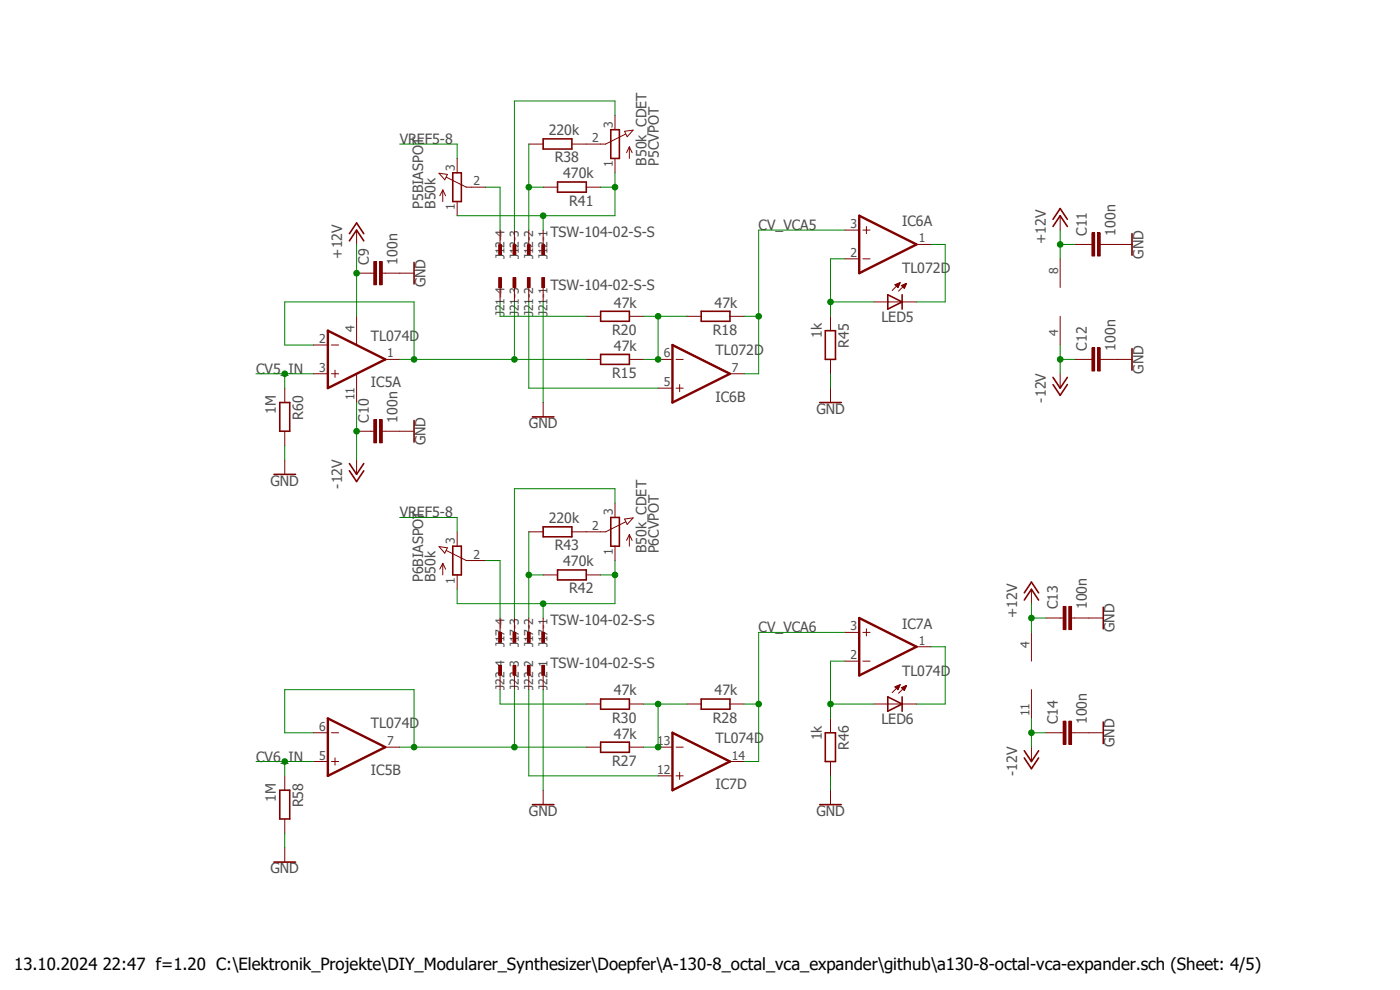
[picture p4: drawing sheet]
<svg xmlns="http://www.w3.org/2000/svg" width="297mm" height="210mm" viewBox="0 0 297 210" stroke-linecap="round" stroke-linejoin="round" font-family="sans-serif">
<path d="M53.6 18.7l189.8 167.4M243.4 18.7l-189.8 167.4" fill="none" stroke="#fff" stroke-width=".21"/>
<path d="M69.6 70.1l12.1 6.1-12.1 6.1zM69.6 152.4l12.1 6.1-12.1 6.1z" fill="none" stroke="#800000" stroke-width=".51"/>
<g fill="none" stroke="#800000" stroke-width=".21">
<path d="M93.1 36.7l1.8 .3-.5 1.1zM94.7 37.6l4.2 2.1h4.1M97 33.6v3.1M130.5 24.5v3M130.5 33.6v3.1M132.5 27.9l1.8-.3-1.2 1.4zM132.7 28.4l-4.2 2.2h-4.1M133.5 31.2v2.4M133.5 31.2l.6 1.2M133.5 31.2l-.6 1.2M78.7 58h.6M81.1 58h.6"/>
<path d="M93.9 40.3v2.5M93.9 40.3l-.6 1.2M93.9 40.3l.6 1.2M97 42.8v3M66.5 79.3h3.1M66.5 73.2h3.1M70.3 79.3h1.5M70.3 73.2h1.5M71.1 78.5v1.6M75.6 67.1v6.1M75.6 79.3v6.1M81.7 76.2h3.1"/>
<path d="M124.4 76.2h3M124.4 67.1h3M133.5 76.2h3.1M133.5 67.1h3.1M145.7 67.1h3.1M154.9 67.1h3M66.5 155.4h3.1M70.3 155.4h1.5M81.7 158.5h3.1M66.5 161.5h3.1M70.3 161.5h1.5M71.1 160.8v1.5"/>
</g>
<path d="M96.1 36.7h1.8v6.1h-1.8zM129.6 27.5h1.8v6.1h-1.8zM127.4 75.2h6.1v2.1h-6.1zM127.4 66h6.1v2.2h-6.1zM148.8 66h6.1v2.2h-6.1z" fill="none" stroke="#800000" stroke-width=".34"/>
<path d="M80.5 55.5h.6v4.9h-.6z" fill-rule="evenodd" fill="#800000"/>
<path d="M80.5 55.5h.6v4.9h-.6z" fill="none" stroke="#800000" stroke-width=".21"/>
<path d="M79.3 55.5h.6v4.9h-.6z" fill-rule="evenodd" fill="#800000"/>
<path d="M75.6 58h3.1M79.3 55.5h.6v4.9h-.6zM81.7 58h3.1M78.7 91.5h.6M81.1 91.5h.6" fill="none" stroke="#800000" stroke-width=".21"/>
<path d="M80.5 89h.6v4.9h-.6z" fill-rule="evenodd" fill="#800000"/>
<path d="M80.5 89h.6v4.9h-.6z" fill="none" stroke="#800000" stroke-width=".21"/>
<path d="M79.3 89h.6v4.9h-.6z" fill-rule="evenodd" fill="#800000"/>
<g fill="none" stroke="#800000" stroke-width=".21">
<path d="M75.6 48.8v3.1M84.8 58h3M231 51.9h.6M233.5 51.9h.6M75.6 91.5h3.1M75.6 97.6v3M79.3 89h.6v4.9h-.6zM81.7 91.5h6.1M93.1 116l1.8 .2-.5 1.1zM93.9 119.5v2.5M93.9 119.5l-.6 1.2M93.9 119.5l.6 1.2"/>
<path d="M94.7 116.8l4.2 2.1h4.1M97 112.8v3.1M130.5 106.7v3.1M130.5 115.9v3M132.5 110.1l1.8-.2-1.2 1.4zM132.7 110.7l-4.2 2.1h-4.1M133.5 113.4v2.5M133.5 113.4l.6 1.2M133.5 113.4l-.6 1.2M97 122v3M124.4 158.5h3M124.4 149.4h3"/>
<path d="M133.5 158.5h3.1M133.5 149.4h3.1M145.7 149.4h3.1M154.9 149.4h3M115.2 167.6v3.1"/>
</g>
<path d="M74.1 51.1l1.5-2.3 1.6 2.3M74.1 49.6l1.5-2.3 1.6 2.3M87.8 55.7v4.5M74.1 98.3l1.5 2.3 1.6-2.3M74.1 99.9l1.5 2.3 1.6-2.3M87.8 89.2v4.6M96.1 115.9h1.8v6.1h-1.8zM129.6 109.8h1.8v6.1h-1.8zM127.4 157.4h6.1v2.2h-6.1zM127.4 148.3h6.1v2.2h-6.1zM148.8 148.3h6.1v2.2h-6.1zM112.9 170.7h4.6" fill="none" stroke="#800000" stroke-width=".34"/>
<path d="M232.8 49.4h.6v4.9h-.6z" fill-rule="evenodd" fill="#800000"/>
<path d="M232.8 49.4h.6v4.9h-.6z" fill="none" stroke="#800000" stroke-width=".21"/>
<path d="M231.6 49.4h.6v4.9h-.6z" fill-rule="evenodd" fill="#800000"/>
<path d="M228 51.9h3M231.6 49.4h.6v4.9h-.6zM234.1 51.9h3M231 76.2h.6M233.5 76.2h.6" fill="none" stroke="#800000" stroke-width=".21"/>
<path d="M232.8 73.8h.6v4.9h-.6z" fill-rule="evenodd" fill="#800000"/>
<path d="M232.8 73.8h.6v4.9h-.6z" fill="none" stroke="#800000" stroke-width=".21"/>
<path d="M231.6 73.8h.6v4.9h-.6z" fill-rule="evenodd" fill="#800000"/>
<g fill="none" stroke="#800000" stroke-width=".21">
<path d="M191 59.9l-1.7 1.7M191 59.9l-1.1 .5 .6 .6M191 59.9l-.5 1.1M224.9 45.8v3M237.1 51.9h3.1M176.2 67.1v3M176.2 76.2v3.1M185.3 64.1h9.1M189.9 60.4h.9M190 60.5h.7M190.1 60.7h.6M190.2 60.3h.6"/>
<path d="M190.2 60.7h.4M190.4 60.9h.1M190.4 60.2h.4M190.5 61h.1M190.7 60.1h.2M191.3 60.5h.9M191.3 60.7h.8M191.5 60.7h.5M191.6 60.9h.4M191.6 60.4h.6M191.7 61h.2M191.8 61.1h.1"/>
<path d="M191.9 60.3h.3M192.2 60.2h.1M192.3 60.1l-1.7 1.7M192.3 60.1l-1 .5 .6 .6M192.3 60.1l-.4 1.1M224.9 79.3v3M228 76.2h3M231.6 73.8h.6v4.9h-.6zM234.1 76.2h6.1M176.2 82.3v3.1M224.9 131.1h.6M227.4 131.1h.6"/>
<path d="M176.2 152.4v3M185.3 149.4h9.1M189.9 145.7h.9M190 145.8h.7M190.1 146h.6M190.2 145.6h.6M190.2 146h.4M190.4 146.2h.1M190.5 146.3h.1M190.5 145.5h.3M190.7 145.4h.2M191 145.2l-1.7 1.7"/>
<path d="M191 145.2l-1.1 .5 .6 .6M191 145.2l-.5 1.1M191.3 145.9l1-.5-.4 1.1zM191.3 146h.8M191.3 145.8h.9M191.5 146h.5M191.6 146.2h.4M191.6 145.7h.6M191.7 146.3h.2M191.8 146.4h.1M191.9 145.6h.3M192.2 145.5h.1"/>
<path d="M192.3 145.4l-1.7 1.7M176.2 161.5v3.1M176.2 167.6v3.1"/>
</g>
<g fill="none" stroke="#800000" stroke-width=".34">
<path d="M223.4 48l1.5-2.2 1.5 2.2M223.4 46.5l1.5-2.3 1.5 2.3M240.2 49.6v4.5M175.1 70.1h2.1v6.1h-2.1zM188.3 62.5l3.1 1.6-3.1 1.5zM191.4 62.5v3.1M240.2 74v4.5M173.9 85.4h4.6M223.4 80.1l1.5 2.2 1.5-2.2M223.4 81.6l1.5 2.3 1.5-2.3M175.1 155.4h2.1v6.1h-2.1zM188.3 147.8l3.1 1.6-3.1 1.5z"/>
<path d="M191.4 147.8v3.1M173.9 170.7h4.6"/>
</g>
<path d="M226.7 128.7h.6v4.9h-.6z" fill-rule="evenodd" fill="#800000"/>
<path d="M226.7 128.7h.6v4.9h-.6z" fill="none" stroke="#800000" stroke-width=".21"/>
<path d="M225.6 128.7h.5v4.9h-.5z" fill-rule="evenodd" fill="#800000"/>
<path d="M221.9 131.1h3M225.6 128.7h.5v4.9h-.5zM228 131.1h3M224.9 155.4h.6M227.4 155.4h.6" fill="none" stroke="#800000" stroke-width=".21"/>
<path d="M226.7 153h.6v4.9h-.6z" fill-rule="evenodd" fill="#800000"/>
<path d="M226.7 153h.6v4.9h-.6z" fill="none" stroke="#800000" stroke-width=".21"/>
<path d="M225.6 153h.5v4.9h-.5z" fill-rule="evenodd" fill="#800000"/>
<g fill="none" stroke="#800000" stroke-width=".21">
<path d="M112.2 30.6h3M115.2 39.7h3.1M121.3 30.6h3.1M124.4 39.7h3M179.2 48.8h3.1M179.2 54.9h3.1M183 48.8h1.6M183 54.9h1.6M183.8 48v1.6M194.4 51.9h3.1M224.9 54.9v6.1M139.6 76.2h3.1"/>
<path d="M143.4 76.2h1.5M154.9 79.3h3M224.9 67.1v6.1M60.4 82.3v3.1M60.4 91.5v3M60.4 97.6v3M115.2 85.4v3M139.6 82.3h3.1M143.4 82.3h1.5M144.2 81.6v1.5M112.2 112.8h3M121.3 112.8h3.1"/>
<path d="M115.2 122h3.1M124.4 122h3M179.2 134.2h3.1M183 134.2h1.6M183.8 133.4v1.5M194.4 137.2h3.1M218.8 125v3.1M218.8 134.2v6.1M231 131.1h3.1M139.6 158.5h3.1M143.4 158.5h1.5M179.2 140.3h3.1"/>
<path d="M183 140.3h1.6M218.8 146.3v6.1M218.8 158.5v3M221.9 155.4h3M225.6 153h.5v4.9h-.5zM228 155.4h6.1M60.4 164.6v3M60.4 173.7v3.1M60.4 179.8v3.1M139.6 164.6h3.1M143.4 164.6h1.5M144.2 163.8v1.6"/>
<path d="M154.9 161.5h3"/>
</g>
<g fill="none" stroke="#800000" stroke-width=".34">
<path d="M115.2 29.5h6.1v2.1h-6.1zM118.3 38.6h6.1v2.2h-6.1zM59.4 85.4h2.1v6.1h-2.1zM112.9 88.4h4.6M58.1 100.6h4.6M115.2 111.8h6.1v2.1h-6.1zM118.3 120.9h6.1v2.1h-6.1zM217.3 127.3l1.5-2.3 1.5 2.3M217.3 125.8l1.5-2.3 1.5 2.3M234.1 128.8v4.6M217.3 159.3l1.5 2.2 1.5-2.2M234.1 153.2v4.5"/>
<path d="M59.4 167.6h2.1v6.1h-2.1zM217.3 160.8l1.5 2.3 1.5-2.3M58.1 182.9h4.6"/>
</g>
<path d="M182.3 45.8l12.1 6.1-12.1 6.1zM142.7 73.2l12.2 6.1-12.2 6.1zM182.3 131.1l12.1 6.1-12.1 6.1zM142.7 155.4l12.2 6.1-12.2 6.1z" fill="none" stroke="#800000" stroke-width=".51"/>
<path d="M114.9 51.9h.6v2.1h-.6z" fill-rule="evenodd" fill="#800000"/>
<path d="M114.9 51.9h.6v2.1h-.6zM115.2 48.8v3.1" fill="none" stroke="#800000" stroke-width=".21"/>
<path d="M111.9 51.9h.6v2.1h-.6z" fill-rule="evenodd" fill="#800000"/>
<path d="M111.9 51.9h.6v2.1h-.6zM112.2 48.8v3.1" fill="none" stroke="#800000" stroke-width=".21"/>
<path d="M108.8 51.9h.6v2.1h-.6z" fill-rule="evenodd" fill="#800000"/>
<path d="M108.8 51.9h.6v2.1h-.6zM109.1 48.8v3.1" fill="none" stroke="#800000" stroke-width=".21"/>
<path d="M105.8 51.9h.6v2.1h-.6z" fill-rule="evenodd" fill="#800000"/>
<path d="M105.8 51.9h.6v2.1h-.6zM106.1 48.8v3.1" fill="none" stroke="#800000" stroke-width=".21"/>
<path d="M114.9 134.2h.6v2.1h-.6z" fill-rule="evenodd" fill="#800000"/>
<path d="M114.9 134.2h.6v2.1h-.6zM115.2 131.1v3.1" fill="none" stroke="#800000" stroke-width=".21"/>
<path d="M111.9 134.2h.6v2.1h-.6z" fill-rule="evenodd" fill="#800000"/>
<path d="M111.9 134.2h.6v2.1h-.6zM112.2 131.1v3.1" fill="none" stroke="#800000" stroke-width=".21"/>
<path d="M108.8 134.2h.6v2.1h-.6z" fill-rule="evenodd" fill="#800000"/>
<path d="M108.8 134.2h.6v2.1h-.6zM109.1 131.1v3.1" fill="none" stroke="#800000" stroke-width=".21"/>
<path d="M105.8 134.2h.6v2.1h-.6z" fill-rule="evenodd" fill="#800000"/>
<path d="M105.8 134.2h.6v2.1h-.6zM106.1 131.1v3.1" fill="none" stroke="#800000" stroke-width=".21"/>
<path d="M114.9 58.9h.6v2.1h-.6z" fill-rule="evenodd" fill="#800000"/>
<path d="M114.9 58.9h.6v2.1h-.6zM115.2 61v3.1" fill="none" stroke="#800000" stroke-width=".21"/>
<path d="M111.9 58.9h.6v2.1h-.6z" fill-rule="evenodd" fill="#800000"/>
<path d="M111.9 58.9h.6v2.1h-.6zM112.2 61v3.1" fill="none" stroke="#800000" stroke-width=".21"/>
<path d="M108.8 58.9h.6v2.1h-.6z" fill-rule="evenodd" fill="#800000"/>
<path d="M108.8 58.9h.6v2.1h-.6zM109.1 61v3.1" fill="none" stroke="#800000" stroke-width=".21"/>
<path d="M105.8 58.9h.6v2.1h-.6z" fill-rule="evenodd" fill="#800000"/>
<path d="M105.8 58.9h.6v2.1h-.6zM106.1 61v3.1" fill="none" stroke="#800000" stroke-width=".21"/>
<path d="M114.9 141.1h.6v2.2h-.6z" fill-rule="evenodd" fill="#800000"/>
<path d="M114.9 141.1h.6v2.2h-.6zM115.2 143.3v3" fill="none" stroke="#800000" stroke-width=".21"/>
<path d="M111.9 141.1h.6v2.2h-.6z" fill-rule="evenodd" fill="#800000"/>
<path d="M111.9 141.1h.6v2.2h-.6zM112.2 143.3v3" fill="none" stroke="#800000" stroke-width=".21"/>
<path d="M108.8 141.1h.6v2.2h-.6z" fill-rule="evenodd" fill="#800000"/>
<path d="M108.8 141.1h.6v2.2h-.6zM109.1 143.3v3" fill="none" stroke="#800000" stroke-width=".21"/>
<path d="M105.8 141.1h.6v2.2h-.6z" fill-rule="evenodd" fill="#800000"/>
<path d="M105.8 141.1h.6v2.2h-.6zM106.1 143.3v3" fill="none" stroke="#800000" stroke-width=".21"/>
<path d="M54.3 79.3h12.2M60.4 79.3v3" fill="none" stroke="#008000" stroke-width=".21"/>
<circle cx="60.4" cy="79.3" r=".6" fill="#008000"/>
<g fill="none" stroke="#008000" stroke-width=".21">
<path d="M54.3 161.5h12.2M60.4 161.5v3.1"/>
<circle cx="60.4" cy="79.3" r=".6"/>
</g>
<circle cx="60.4" cy="161.5" r=".6" fill="#008000"/>
<g fill="none" stroke="#008000" stroke-width=".21">
<path d="M75.6 51.9v15.2M115.2 64.1v21.3M176.2 79.3v3M60.4 94.5v3.1M115.2 146.3v21.3M60.4 176.8v3M176.2 164.6v3"/>
<circle cx="60.4" cy="161.5" r=".6"/>
</g>
<circle cx="75.6" cy="58" r=".6" fill="#008000"/>
<g fill="none" stroke="#008000" stroke-width=".21">
<path d="M224.9 48.8v6.1M224.9 51.9h3.1"/>
<circle cx="75.6" cy="58" r=".6"/>
</g>
<circle cx="224.9" cy="51.9" r=".6" fill="#008000"/>
<g fill="none" stroke="#008000" stroke-width=".21">
<path d="M218.8 128.1v6.1M218.8 131.1h3.1"/>
<circle cx="224.9" cy="51.9" r=".6"/>
</g>
<circle cx="218.8" cy="131.1" r=".6" fill="#008000"/>
<g fill="none" stroke="#008000" stroke-width=".21">
<path d="M75.6 85.4v12.2"/>
<circle cx="218.8" cy="131.1" r=".6"/>
</g>
<circle cx="75.6" cy="91.5" r=".6" fill="#008000"/>
<g fill="none" stroke="#008000" stroke-width=".21">
<path d="M224.9 73.2v6.1M224.9 76.2h3.1"/>
<circle cx="75.6" cy="91.5" r=".6"/>
</g>
<circle cx="224.9" cy="76.2" r=".6" fill="#008000"/>
<g fill="none" stroke="#008000" stroke-width=".21">
<path d="M218.8 155.4h3.1M218.8 152.4v6.1"/>
<circle cx="224.9" cy="76.2" r=".6"/>
</g>
<circle cx="218.8" cy="155.4" r=".6" fill="#008000"/>
<g fill="none" stroke="#008000" stroke-width=".21">
<path d="M161 134.2v27.3h-3.1M157.9 149.4h3.1"/>
<circle cx="218.8" cy="155.4" r=".6"/>
</g>
<circle cx="160.9" cy="149.4" r=".6" fill="#008000"/>
<g fill="none" stroke="#008000" stroke-width=".21">
<path d="M161 48.8v30.5h-3.1M157.9 67.1h3.1M161 134.2h18.2"/>
<circle cx="160.9" cy="149.4" r=".6"/>
</g>
<circle cx="160.9" cy="67.1" r=".6" fill="#008000"/>
<g fill="none" stroke="#008000" stroke-width=".21">
<path d="M161 48.8h18.2M66.5 73.2h-6.1v-9.1h27.4v12.1M84.8 76.2h24.3"/>
<circle cx="160.9" cy="67.1" r=".6"/>
</g>
<circle cx="87.8" cy="76.2" r=".6" fill="#008000"/>
<g fill="none" stroke="#008000" stroke-width=".21">
<path d="M109.1 64.1v12.1h15.3"/>
<circle cx="87.8" cy="76.2" r=".6"/>
</g>
<circle cx="109.1" cy="76.2" r=".6" fill="#008000"/>
<g fill="none" stroke="#008000" stroke-width=".21">
<path d="M145.7 67.1h-6.1v9.1"/>
<circle cx="109.1" cy="76.2" r=".6"/>
</g>
<circle cx="139.6" cy="67.1" r=".6" fill="#008000"/>
<g fill="none" stroke="#008000" stroke-width=".21">
<path d="M136.6 67.1h3M136.6 76.2h3"/>
<circle cx="139.6" cy="67.1" r=".6"/>
</g>
<circle cx="139.6" cy="76.2" r=".6" fill="#008000"/>
<g fill="none" stroke="#008000" stroke-width=".21">
<path d="M66.5 155.4h-6.1v-9.1h27.4v12.2M84.8 158.5h24.3"/>
<circle cx="139.6" cy="76.2" r=".6"/>
</g>
<circle cx="87.8" cy="158.5" r=".6" fill="#008000"/>
<g fill="none" stroke="#008000" stroke-width=".21">
<path d="M109.1 146.3v12.2h15.3"/>
<circle cx="87.8" cy="158.5" r=".6"/>
</g>
<circle cx="109.1" cy="158.5" r=".6" fill="#008000"/>
<g fill="none" stroke="#008000" stroke-width=".21">
<path d="M145.7 149.4h-6.1v9.1"/>
<circle cx="109.1" cy="158.5" r=".6"/>
</g>
<circle cx="139.6" cy="149.4" r=".6" fill="#008000"/>
<g fill="none" stroke="#008000" stroke-width=".21">
<path d="M136.6 149.4h3M136.6 158.5h3"/>
<circle cx="139.6" cy="149.4" r=".6"/>
</g>
<circle cx="139.6" cy="158.5" r=".6" fill="#008000"/>
<g fill="none" stroke="#008000" stroke-width=".21">
<path d="M179.2 54.9h-3v12.2M176.2 64.1h9.1"/>
<circle cx="139.6" cy="158.5" r=".6"/>
</g>
<circle cx="176.2" cy="64" r=".6" fill="#008000"/>
<g fill="none" stroke="#008000" stroke-width=".21">
<path d="M197.5 51.9h3v12.2h-6.1M197.5 137.2h3v12.2h-6.1M176.2 149.4h9.1M179.2 140.3h-3v12.1"/>
<circle cx="176.2" cy="64" r=".6"/>
</g>
<circle cx="176.2" cy="149.4" r=".6" fill="#008000"/>
<g fill="none" stroke="#008000" stroke-width=".21">
<path d="M84.8 30.6h12.2v3M112.2 30.6v18.2M112.2 39.7h3M84.8 109.8h12.2v3"/>
<circle cx="176.2" cy="149.4" r=".6"/>
</g>
<circle cx="112.2" cy="39.7" r=".6" fill="#008000"/>
<g fill="none" stroke="#008000" stroke-width=".21">
<path d="M130.5 39.7v6.1h-33.5M115.2 45.8v3"/>
<circle cx="112.2" cy="39.7" r=".6"/>
</g>
<circle cx="115.2" cy="45.8" r=".6" fill="#008000"/>
<g fill="none" stroke="#008000" stroke-width=".21">
<path d="M130.5 36.7v3h-3.1"/>
<circle cx="115.2" cy="45.8" r=".6"/>
</g>
<circle cx="130.5" cy="39.7" r=".6" fill="#008000"/>
<g fill="none" stroke="#008000" stroke-width=".21">
<path d="M103 39.7h3.1v9.1M130.5 24.5v-3.1h-21.4v27.4M106.1 64.1v3h18.3M112.2 64.1v18.2h27.4M103 118.9h3.1v12.2M97 125v3.1h18.2v3"/>
<circle cx="130.5" cy="39.7" r=".6"/>
</g>
<circle cx="115.2" cy="128.1" r=".6" fill="#008000"/>
<g fill="none" stroke="#008000" stroke-width=".21">
<path d="M130.5 118.9v9.2h-15.3M127.4 122h3.1"/>
<circle cx="115.2" cy="128.1" r=".6"/>
</g>
<circle cx="130.5" cy="122" r=".6" fill="#008000"/>
<g fill="none" stroke="#008000" stroke-width=".21">
<path d="M112.2 112.8v18.3M112.2 122h3"/>
<circle cx="130.5" cy="122" r=".6"/>
</g>
<circle cx="112.2" cy="122" r=".6" fill="#008000"/>
<g fill="none" stroke="#008000" stroke-width=".21">
<path d="M130.5 106.7v-3h-21.4v27.4M106.1 146.3v3.1h18.3M112.2 146.3v18.3h27.4"/>
<circle cx="112.2" cy="122" r=".6"/>
</g>
<text font-size="3.6" x="3" y="205.8">13.10.2024 22:47 f=1.20 C:\Elektronik_Projekte\DIY_Modularer_Synthesizer\Doepfer\A-130-8_octal_vca_expander\github\a130-8-octal-vca-expander.sch (Sheet: 4/5)</text>
<g font-size="3" fill="#505050">
<text x="116.4" y="28.7">220k</text>
<text x="84.8" y="30.6">VREF5-8</text>
<text x="117.7" y="34.5">R38</text>
<text x="137.2" y="35.1" transform="rotate(-90 137.2 35.1)">B50k_CDET</text>
<text x="139.7" y="35.1" transform="rotate(-90 139.7 35.1)">P5CVPOT</text>
<text x="119.5" y="37.8">470k</text>
<text x="89.8" y="44.3" transform="rotate(-90 89.8 44.3)">P5BIASPOT</text>
<text x="92.4" y="44.3" transform="rotate(-90 92.4 44.3)">B50k</text>
<text x="120.7" y="43.6">R41</text>
<text x="116.8" y="50.3">TSW-104-02-S-S</text>
<text x="161" y="48.8">CV_VCA5</text>
<text x="191.4" y="48">IC6A</text>
<text x="221.9" y="51.8" transform="rotate(-90 221.9 51.8)">+12V</text>
<text x="230.5" y="50" transform="rotate(-90 230.5 50)">C11</text>
<text x="236.6" y="50" transform="rotate(-90 236.6 50)">100n</text>
<text x="72.6" y="54.9" transform="rotate(-90 72.6 54.9)">+12V</text>
<text x="78.2" y="56.1" transform="rotate(-90 78.2 56.1)">C9</text>
<text x="84.3" y="56.1" transform="rotate(-90 84.3 56.1)">100n</text>
<text x="191.4" y="58">TL072D</text>
<text x="242.6" y="54.9" transform="rotate(-90 242.6 54.9)">GND</text>
<text x="90.3" y="61" transform="rotate(-90 90.3 61)">GND</text>
<text x="116.8" y="61.6">TSW-104-02-S-S</text>
<text x="130.3" y="65.3">47k</text>
<text x="151.6" y="65.3">47k</text>
<text x="129.9" y="71">R20</text>
<text x="151.2" y="71">R18</text>
<text x="174.3" y="71.8" transform="rotate(-90 174.3 71.8)">1k</text>
<text x="187" y="68.3">LED5</text>
<text x="78.7" y="72.3">TL074D</text>
<text x="130.3" y="74.4">47k</text>
<text x="151.8" y="75.3">TL072D</text>
<text x="180.1" y="73.8" transform="rotate(-90 180.1 73.8)">R45</text>
<text x="230.5" y="74.4" transform="rotate(-90 230.5 74.4)">C12</text>
<text x="236.6" y="74.4" transform="rotate(-90 236.6 74.4)">100n</text>
<text x="54.3" y="79.3">CV5_IN</text>
<text x="78.7" y="82.2">IC5A</text>
<text x="129.9" y="80.2">R15</text>
<text x="242.6" y="79.2" transform="rotate(-90 242.6 79.2)">GND</text>
<text x="58.5" y="87.8" transform="rotate(-90 58.5 87.8)">1M</text>
<text x="64.3" y="89" transform="rotate(-90 64.3 89)">R60</text>
<text x="78.2" y="89.7" transform="rotate(-90 78.2 89.7)">C10</text>
<text x="84.3" y="89.7" transform="rotate(-90 84.3 89.7)">100n</text>
<text x="151.8" y="85.2">IC6B</text>
<text x="173.2" y="87.8">GND</text>
<text x="221.9" y="85.4" transform="rotate(-90 221.9 85.4)">-12V</text>
<text x="90.3" y="94.5" transform="rotate(-90 90.3 94.5)">GND</text>
<text x="112.2" y="90.8">GND</text>
<text x="57.4" y="103">GND</text>
<text x="72.6" y="103.7" transform="rotate(-90 72.6 103.7)">-12V</text>
<text x="84.8" y="109.8">VREF5-8</text>
<text x="116.4" y="111">220k</text>
<text x="117.7" y="116.7">R43</text>
<text x="137.2" y="117.4" transform="rotate(-90 137.2 117.4)">B50k_CDET</text>
<text x="139.7" y="117.4" transform="rotate(-90 139.7 117.4)">P6CVPOT</text>
<text x="89.8" y="123.5" transform="rotate(-90 89.8 123.5)">P6BIASPOT</text>
<text x="92.4" y="123.5" transform="rotate(-90 92.4 123.5)">B50k</text>
<text x="119.5" y="120.1">470k</text>
<text x="120.7" y="125.9">R42</text>
<text x="215.8" y="131.1" transform="rotate(-90 215.8 131.1)">+12V</text>
<text x="224.5" y="129.2" transform="rotate(-90 224.5 129.2)">C13</text>
<text x="230.5" y="129.2" transform="rotate(-90 230.5 129.2)">100n</text>
<text x="116.8" y="132.6">TSW-104-02-S-S</text>
<text x="161" y="134.2">CV_VCA6</text>
<text x="191.4" y="133.4">IC7A</text>
<text x="236.5" y="134.1" transform="rotate(-90 236.5 134.1)">GND</text>
<text x="116.8" y="141.8">TSW-104-02-S-S</text>
<text x="191.4" y="143.3">TL074D</text>
<text x="130.3" y="147.5">47k</text>
<text x="151.6" y="147.5">47k</text>
<text x="78.7" y="154.5">TL074D</text>
<text x="129.9" y="153.3">R30</text>
<text x="151.2" y="153.3">R28</text>
<text x="187" y="153.6">LED6</text>
<text x="224.5" y="153.6" transform="rotate(-90 224.5 153.6)">C14</text>
<text x="230.5" y="153.6" transform="rotate(-90 230.5 153.6)">100n</text>
<text x="54.3" y="161.5">CV6_IN</text>
<text x="130.3" y="156.7">47k</text>
<text x="151.8" y="157.6">TL074D</text>
<text x="174.3" y="157.1" transform="rotate(-90 174.3 157.1)">1k</text>
<text x="180.1" y="159.1" transform="rotate(-90 180.1 159.1)">R46</text>
<text x="236.5" y="158.5" transform="rotate(-90 236.5 158.5)">GND</text>
<text x="78.7" y="164.4">IC5B</text>
<text x="129.9" y="162.4">R27</text>
<text x="151.8" y="167.5">IC7D</text>
<text x="215.8" y="164.6" transform="rotate(-90 215.8 164.6)">-12V</text>
<text x="58.5" y="170.1" transform="rotate(-90 58.5 170.1)">1M</text>
<text x="64.3" y="171.3" transform="rotate(-90 64.3 171.3)">R58</text>
<text x="112.2" y="173.1">GND</text>
<text x="173.2" y="173.1">GND</text>
<text x="57.4" y="185.3">GND</text>
</g>
<g font-size="2.6" fill="#505050">
<text x="130" y="27.1" transform="rotate(-90 130 27.1)">3</text>
<text x="125.6" y="30.1">2</text>
<text x="130" y="35.4" transform="rotate(-90 130 35.4)">1</text>
<text x="96.5" y="36.2" transform="rotate(-90 96.5 36.2)">3</text>
<text x="100.5" y="39.2">2</text>
<text x="96.5" y="44.6" transform="rotate(-90 96.5 44.6)">1</text>
<text x="180.4" y="48.4">3</text>
<text x="194.9" y="51.4">1</text>
<text x="107" y="55" transform="rotate(-90 107 55)">J12-4</text>
<text x="110.1" y="55" transform="rotate(-90 110.1 55)">J12-3</text>
<text x="113.1" y="55" transform="rotate(-90 113.1 55)">J12-2</text>
<text x="116.2" y="55" transform="rotate(-90 116.2 55)">J12-1</text>
<text x="180.4" y="54.5">2</text>
<text x="224.5" y="58.2" transform="rotate(-90 224.5 58.2)">8</text>
<text x="75.2" y="70.4" transform="rotate(-90 75.2 70.4)">4</text>
<text x="107" y="67.1" transform="rotate(-90 107 67.1)">J21-4</text>
<text x="110.1" y="67.1" transform="rotate(-90 110.1 67.1)">J21-3</text>
<text x="113.1" y="67.1" transform="rotate(-90 113.1 67.1)">J21-2</text>
<text x="116.2" y="67.1" transform="rotate(-90 116.2 67.1)">J21-1</text>
<text x="224.5" y="71.3" transform="rotate(-90 224.5 71.3)">4</text>
<text x="67.7" y="72.8">2</text>
<text x="82.2" y="75.8">1</text>
<text x="140.8" y="75.8">6</text>
<text x="67.7" y="78.9">3</text>
<text x="140.8" y="81.9">5</text>
<text x="155.3" y="78.9">7</text>
<text x="75.2" y="84.9" transform="rotate(-90 75.2 84.9)">11</text>
<text x="125.6" y="112.4">2</text>
<text x="130" y="109.3" transform="rotate(-90 130 109.3)">3</text>
<text x="96.5" y="115.4" transform="rotate(-90 96.5 115.4)">3</text>
<text x="100.5" y="118.5">2</text>
<text x="130" y="117.7" transform="rotate(-90 130 117.7)">1</text>
<text x="96.5" y="123.8" transform="rotate(-90 96.5 123.8)">1</text>
<text x="107" y="137.3" transform="rotate(-90 107 137.3)">J17-4</text>
<text x="110.1" y="137.3" transform="rotate(-90 110.1 137.3)">J17-3</text>
<text x="113.1" y="137.3" transform="rotate(-90 113.1 137.3)">J17-2</text>
<text x="116.2" y="137.3" transform="rotate(-90 116.2 137.3)">J17-1</text>
<text x="180.4" y="133.7">3</text>
<text x="194.9" y="136.8">1</text>
<text x="218.4" y="137.4" transform="rotate(-90 218.4 137.4)">4</text>
<text x="180.4" y="139.8">2</text>
<text x="107" y="146.3" transform="rotate(-90 107 146.3)">J22-4</text>
<text x="110.1" y="146.3" transform="rotate(-90 110.1 146.3)">J22-3</text>
<text x="113.1" y="146.3" transform="rotate(-90 113.1 146.3)">J22-2</text>
<text x="116.2" y="146.3" transform="rotate(-90 116.2 146.3)">J22-1</text>
<text x="67.7" y="155">6</text>
<text x="218.4" y="151.9" transform="rotate(-90 218.4 151.9)">11</text>
<text x="67.7" y="161.1">5</text>
<text x="82.2" y="158.1">7</text>
<text x="139.4" y="158.1">13</text>
<text x="155.3" y="161.1">14</text>
<text x="139.4" y="164.2">12</text>
</g>
</svg>
